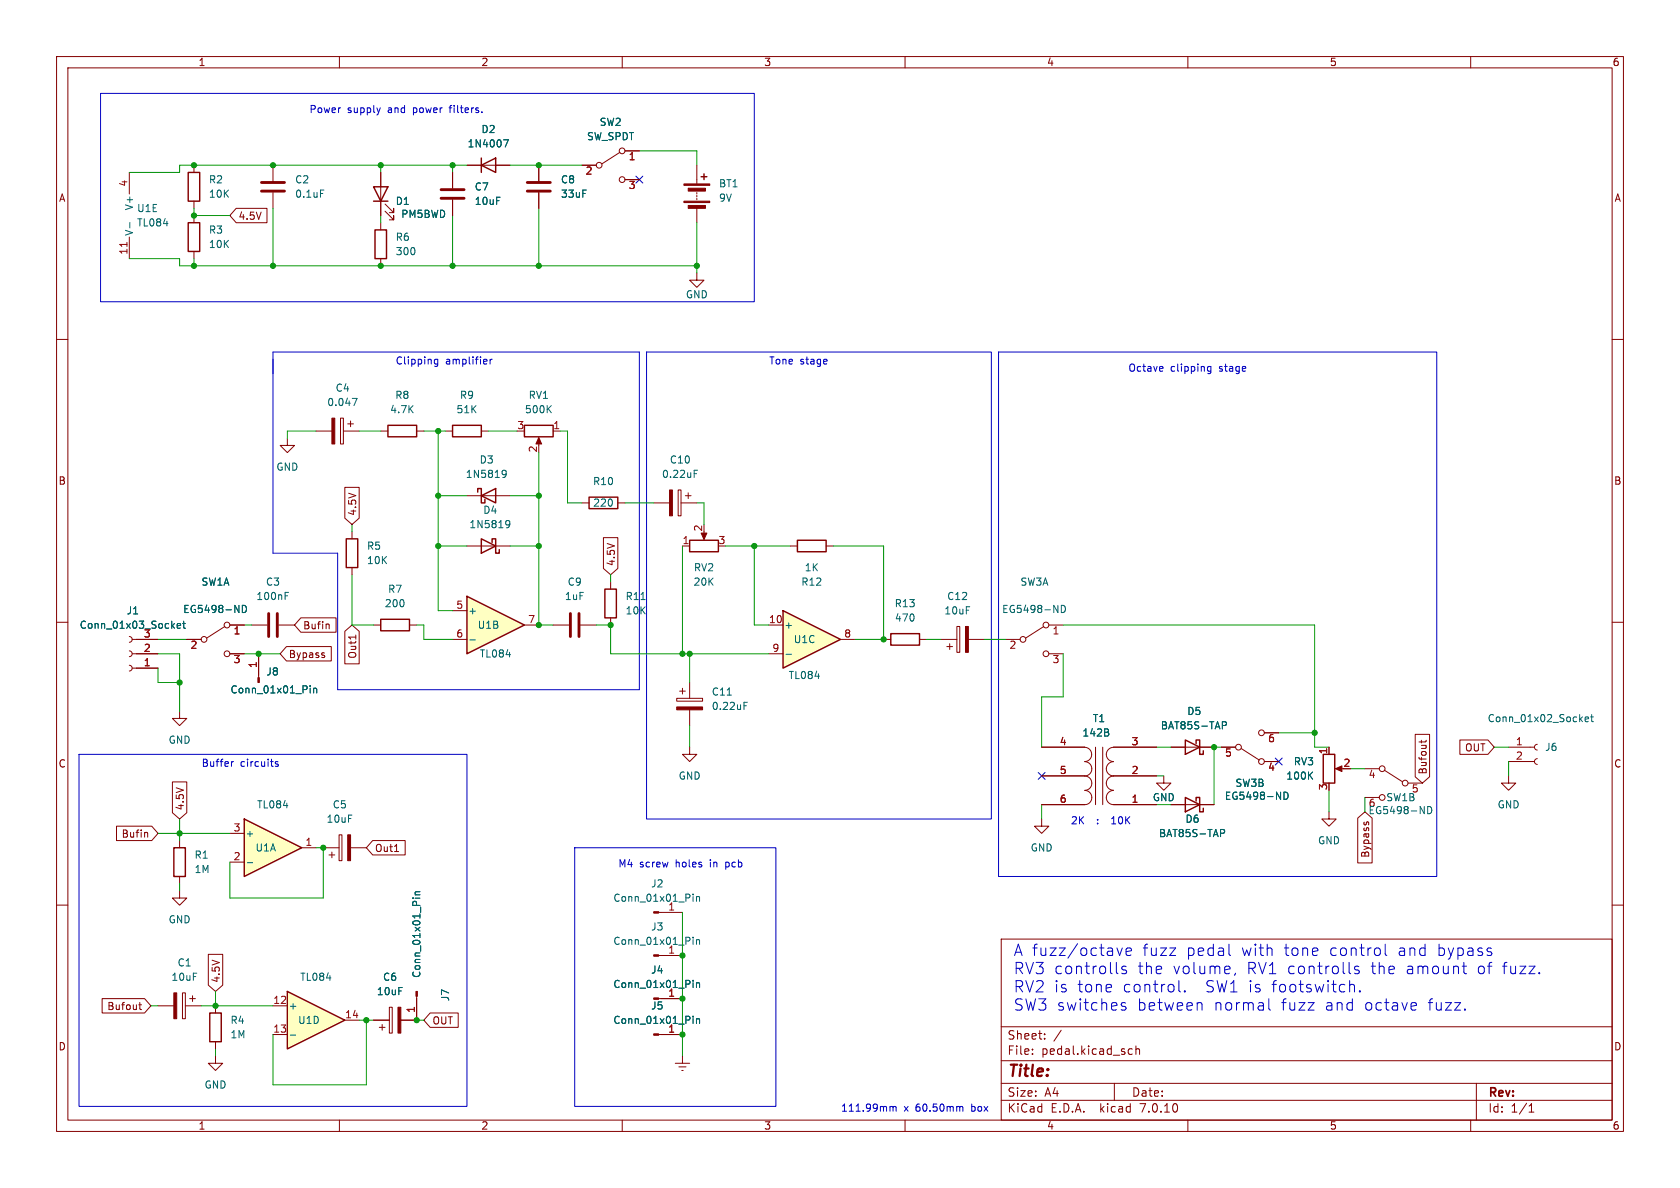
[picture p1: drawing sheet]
<svg xmlns="http://www.w3.org/2000/svg" width="297mm" height="210mm" viewBox="0 0 297 210" stroke-linecap="round" stroke-linejoin="round" font-family="sans-serif">
<g fill="none" stroke="#840000" stroke-width=".18">
<path d="M10 10h277v190h-277zM12 12h273v186h-273zM60 10v2M110 10v2M160 10v2M210 10v2M260 10v2M22.9 30.5v3.8M34.3 38.1v1.3M48.3 29.2v2.8M48.3 34v2.8M95.2 29.2v2.8"/>
<path d="M95.2 34v2.8M102.9 29.2h2.5M109.6 26.9l-3.2 2.1M110.5 26.7h2.5M110.5 31.8h2.5M123.2 29.2v3.3M123.2 34v.3M123.2 34.5v.3M123.2 35.1v.2M123.2 36.8v2.6M10 60h2M22.9 41.9v3.8"/>
<path d="M34.3 44.5v1.2M123.2 48.3v1.2h1.3l-1.3 1.3-1.3-1.3h1.3M285 60h2M78.7 76.2h1.3M85.1 76.2h1.3M82.5 87.6h7.7M82.5 96.5h7.7M115.6 88.9h2.8M119.9 86.6h.5v4.6h-.5zM120.4 88.9h2.8M120.6 96.5h1.3M121.2 87.6h1"/>
<path d="M121.7 87.1v1M124.5 94v1M10 110h2M177.8 113h2.5M184.5 110.7l-3.1 2.1M185.4 110.5h2.6M185.4 115.6h2.6M285 110h2M184.1 132.1h7.7M191.7 132.1a1.26 1.26 0 0 1 1.3 1.3 1.26 1.26 0 0 1-1.3 1.2M191.8 134.6a1.26 1.26 0 0 1 1.2 1.3 1.26 1.26 0 0 1-1.2 1.3h-7.7M191.8 137.2a1.26 1.26 0 0 1 1.2 1.2 1.26 1.26 0 0 1-1.2 1.3 1.27 1.27 0 0 1 1.2 1.3 1.27 1.27 0 0 1-1.2 1.2h-7.7"/>
<path d="M193.7 132.1v10.1M194.9 132.1v10.1M196.8 132.1a1.26 1.26 0 0 0-1.2 1.3 1.26 1.26 0 0 0 1.2 1.2 1.27 1.27 0 0 0-1.2 1.3 1.27 1.27 0 0 0 1.2 1.3h7.7M196.8 137.2a1.26 1.26 0 0 0-1.2 1.2 1.26 1.26 0 0 0 1.2 1.3 1.27 1.27 0 0 0-1.2 1.3 1.27 1.27 0 0 0 1.2 1.2h7.7M196.8 132.1h7.7M205.7 137.2v1.2h1.3l-1.3 1.3-1.2-1.3h1.2M207 132.1h7.6M215.9 132.1h2.5M219.5 132.3l3.1 2.1M223.5 134.6h2.6M223.5 129.5h2.6M234.9 132.1v1.3"/>
<path d="M236.5 135.9h1M241.3 135.9h2.5M244.7 136.1l3.2 2.1M248.9 138.4h2.6M266.7 137.2v1.2h1.3l-1.3 1.3-1.3-1.3h1.3M266.7 134.6h4.6M266.7 132.1h4.6M271.8 134.1l-.4 .2-.1 .3 .1 .4 .4 .1M271.8 131.6l-.4 .1-.1 .4 .1 .3 .4 .2M10 160h2M184.1 144.8v1.3h1.3l-1.3 1.2-1.2-1.2h1.2M207 142.2h7.6"/>
<path d="M234.9 143.5v1.3h1.3l-1.3 1.3-1.2-1.3h1.2M241.3 141h2.5M285 160h2M27.9 177.8h2.8M32.3 175.5h.5v4.6h-.5zM32.8 177.8h2.8M33.5 176.5h1M34 176v1M38.1 177.8v1.3M116.4 176.5h4.2M177 166h108v32h-108zM38.1 186.7v1.3h1.3l-1.3 1.2-1.3-1.2h1.3"/>
<path d="M38.1 184.2v1.2M60 198v2M110 198v2M160 198v2M177 194.5h108M177 191.5h108M177 187.5h108M177 181.5h108M182.5 186.3v.1M182.5 185.5v.1M184.7 183.6v.1M184.7 182.8v.1"/>
<path d="M187.6 182.1l-1.3 2M197 191.5v3M199.6 186.3h.6M199.6 185.5h.6M200.8 185.5l.2-.1 .4 .1 .1 .9M200.8 184.9v1.5M210 198v2M260 198v2M261 191.5v6.5M270.3 196.6h.9M270.3 195.5l.4-.4v1.5"/>
<circle cx="105.9" cy="29.2" r=".51"/>
<circle cx="110" cy="26.7" r=".51"/>
<circle cx="110" cy="31.8" r=".51"/>
<circle cx="180.8" cy="113" r=".51"/>
<circle cx="184.9" cy="110.5" r=".51"/>
<circle cx="184.9" cy="115.6" r=".51"/>
<circle cx="218.9" cy="132.1" r=".51"/>
<circle cx="223" cy="134.6" r=".51"/>
<circle cx="223" cy="129.5" r=".51"/>
<circle cx="244.3" cy="135.9" r=".51"/>
<circle cx="248.4" cy="138.4" r=".51"/>
<circle cx="244.3" cy="141" r=".51"/>
</g>
<g fill="none" stroke="#006464" stroke-width=".18">
<path d="M23 39.3v1M56.7 33.6h.6M88.9 83.2l.3-.1 .2 .2a.84 .84 0 0 1-.3 1.1h-.2M89.5 83.7l-.3 .2h-.3M89.5 92.1l.4-.1 .2 .1a.84 .84 0 0 1-.3 1.2h-.3M90.1 92.6l-.2 .2-.4-.1M122.7 83.1h.6M122.7 83.7h.4M177.5 107v1.3h.6M178.7 108.1l.3 .2 .3-.1M179.8 108.2l.2 .1 .5-.1M181.6 107.4v.9"/>
<path d="M182.8 108.2l-.4 .1M183.5 108.2l.2 .1 .4-.1M184.7 107.8h1M187 107v1.3l-.7-1.3v1.3M187.6 107a.64 .64 0 0 1 .8 .6 .64 .64 0 0 1-.8 .7zM195.9 129.5l.1 .2-.1 .4M195.9 129v.3M216.1 127.6h.5l.2 .2-.1 .4h-.6M231.5 137l.6 .7M232.1 136.5l-.8 .7M280.2 127.2l.6-.2v-.2l-.4-.1-.2 .2 .1 .6h.5M281.2 126.7h.5"/>
<path d="M281.4 126.3v1.1l.3 .2M215.8 146.6h.5l.2 .3-.1 .3-.6 .1M216.8 140v1.3h.6M218 141.1l.3 .2 .4-.1M219.2 141.2l.2 .1 .5-.1M221 140.5v.8M222.2 141.2l-.5 .1M222.9 141.2l.2 .1 .4-.1M224.1 140.8h1M226.4 140v1.3l-.7-1.3v1.3M227 140a.64 .64 0 0 1 .7 .7 .64 .64 0 0 1-.7 .6zM242.2 142.6v1.2h.6"/>
<path d="M243.4 143.7l.3 .1 .4-.1M244.6 143.7l.2 .1 .5-.1M246.4 143v.8M247.6 143.7l-.5 .1M248.3 143.7l.2 .1 .4-.1M249.5 143.4h1M251.8 142.6v1.2l-.7-1.2v1.2M252.4 142.6a.64 .64 0 0 1 .7 .6 .64 .64 0 0 1-.7 .6zM122.5 173.3v.1M122.5 173.7v.9M123.1 173.7v.9M123.1 173.8l.2-.1 .3 .1 .1 .8"/>
</g>
<path d="M22.4 42.8v.8" fill="none" stroke="#a90000" stroke-width=".18"/>
<path d="M46.2 33.8h4.1M46.2 32.3h4.1M93.2 33.8h4.1M93.2 32.3h4.1" fill="none" stroke="#840000" stroke-width=".51"/>
<g fill="#840000" stroke="#840000" stroke-width=".18">
<path d="M120.9 35.6h4.6v.2h-4.6z"/>
<path d="M120.9 32.5h4.6v.3h-4.6z"/>
<path d="M121.7 36.3h3v.5h-3z"/>
<path d="M121.7 33.3h3v.5h-3z"/>
<path d="M236.1 135.9l1.1-.5v1z"/>
<path d="M118.4 86.6h.5v4.6h-.5z"/>
<path d="M124 94.2h1l-.5 1.2z"/>
<path d="M115.6 176.4h.8v.3h-.8z"/>
<path d="M30.7 175.5h.5v4.6h-.5z"/>
</g>
<g fill="none" stroke="#840000" stroke-width=".25">
<path d="M33.3 39.4h2v5.1h-2zM124 31.2h1M124.5 30.7v1.1M80 75.2h5.1v2h-5.1zM84.5 87v-.6h.6v2.5h.6v-.6M85.1 87.6l2.5-1.2v2.5zM85.1 95.3l2.5 1.2-2.5 1.3zM87 95.9v-.6h.6v2.5h.7v-.6M121.9 95.5h5.1v2h-5.1zM209.5 130.8l2.6 1.3-2.6 1.3zM211.5 131.4v-.6h.6v2.6h.6v-.7M233.9 133.4h2.1v5h-2.1z"/>
<path d="M209.5 141l2.6 1.2-2.6 1.3zM211.5 141.6v-.6h.6v2.5h.6v-.6M37.1 179.1h2v5.1h-2z"/>
</g>
<path d="M43.2 144.8l10.1 5.1-10.1 5z" fill="#ffffc2"/>
<path d="M43.2 144.8l10.1 5.1-10.1 5z" fill="none" stroke="#840000" stroke-width=".25"/>
<path d="M40.6 152.4h2.6M40.6 147.3h2.6M53.3 149.9h2.6" fill="none" stroke="#840000" stroke-width=".18"/>
<path d="M43.7 152.5h1" fill="none" stroke="#006464" stroke-width=".18"/>
<path d="M50.8 175.3l10.2 5-10.2 5.1z" fill="#ffffc2"/>
<path d="M33.3 30.5h2v5.1h-2zM66 33h2.6l-1.3 2.6zM66 35.6h2.6M85.1 29.2l2.5-1.3v2.6zM85.1 27.9v2.6M66.3 40.6h2v5.1h-2zM92.7 75.2h5.1v2h-5.1zM104.1 87.9h5.1v2h-5.1zM141 95.5h5v2h-5zM106.9 104.1h2.1v5.1h-2.1zM30.7 149.9h2.1v5h-2.1zM50.8 175.3l10.2 5-10.2 5.1z" fill="none" stroke="#840000" stroke-width=".25"/>
<g fill="none" stroke="#840000" stroke-width=".18">
<path d="M34.3 29.2v1.3M34.3 35.6v1.2M67.3 30.5v7.6M67.3 39.4v1.2M68.1 37.3l1.5 1.6v-.8v.8h-.8M80 30.5v2.8M80 35.3v2.8M82.5 29.2h7.7M67.3 45.7v1.3M50.8 77.5v1.2h1.3l-1.3 1.3-1.3-1.3h1.3M55.9 76.2h2.8M60.2 73.9h.5v4.6h-.5z"/>
<path d="M60.7 76.2h2.8M61.5 74.9h1M62 74.4v1M95.2 77.7v1M97.8 76.2h1.3M102.9 88.9h1.2M109.2 88.9h1.3M139.7 96.5h1.3M146 96.5h1.3M44.4 110.5h2.8M49.3 110.5h2.8M107.9 102.9v1.2"/>
<path d="M107.9 109.2v1.3M31.7 157.5v1.3h1.3l-1.3 1.2-1.2-1.2h1.2M31.7 148.6v1.3M31.7 154.9v1.3M57.1 149.9h2.8M58.2 151.1h1M58.7 150.6v1M59.9 147.6h.6v4.5h-.6zM62 149.9h2.8M48.3 177.8h2.5M68.8 178.1h.5v4.5h-.5zM73.7 176.1v4.2h-2.8"/>
<path d="M116.4 168.9h4.2M116.4 161.3h4.2M48.3 182.9h2.5M61 180.3h2.5M66 180.3h2.8M67.1 181.6h1M67.6 181.1v1M116.4 182.9h4.2M119.4 188h2.5M120 188.6h1.3M120.5 189.2h.3M120.6 186.7v1.3"/>
</g>
<g fill="none" stroke="#006464" stroke-width=".18">
<path d="M71.2 37.2v1.2M72.5 37.2v1.2M73.3 37.2v1.2M74.6 37.2h-.6l-.1 .6 .2-.2 .4 .1 .1 .2v.4l-.2 .1-.5-.1M75.2 37.2h.4l.2 .2-.2 .4 .2 .1 .1 .3-.3 .2h-.4zM75.2 37.8h.4M76.3 37.2l.3 1.2 .3-.9 .2 .9 .3-1.2M77.9 37.2a.64 .64 0 0 1 .7 .6 .64 .64 0 0 1-.7 .6zM89 24.7h.9l-.6 1.3M62.3 70.4h.8l-.5 1.3M96.9 72.2l.6 .8M97.5 71.7l-.8 .7"/>
<path d="M50.4 105.3h.4M50.4 104.7h.6M113.3 106h.7M73 158.8h.1M73.4 158.8h.8M73.4 158.2h.8M74.2 157.6l-.7 .1-.1 .3 .1 .2M122.5 158.1v.1M122.5 158.5v.8M123.1 158.5v.8M123.1 158.6l.2-.1h.3l.1 .8M122.5 165.7v.1"/>
<path d="M122.5 166.1v.8M122.5 179.6v.2M123.1 166.1v.8M123.1 166.2l.2-.1 .3 .1 .1 .7M51.3 183h1M122.5 180.1v.8M123.1 180.1v.8M123.1 180.2l.2-.1h.3l.1 .8"/>
</g>
<g fill="#840000" stroke="#840000" stroke-width=".18">
<path d="M61.5 147.6h.5v4.5h-.5z"/>
<path d="M70.4 178.1h.5v4.5h-.5z"/>
<path d="M73.5 175.3h.3v.8h-.3z"/>
<path d="M115.6 168.8h.8v.2h-.8z"/>
<path d="M115.6 182.8h.8v.2h-.8z"/>
<path d="M115.6 161.2h.8v.2h-.8z"/>
<path d="M95.2 77.3l.6 1.2h-1.1z"/>
<path d="M58.7 73.9h.5v4.6h-.5z"/>
</g>
<path d="M78 35.1h4M78 33.5h4M47.5 108.5v4M49 108.5v4" fill="none" stroke="#840000" stroke-width=".51"/>
<path d="M138.4 108l10.2 5-10.2 5.1z" fill="#ffffc2"/>
<path d="M138.4 108l10.2 5-10.2 5.1z" fill="none" stroke="#840000" stroke-width=".25"/>
<path d="M97.8 110.5h2.8M102.6 110.5h2.8M135.9 110.5h2.5M135.9 115.6h2.5M148.6 113h2.5" fill="none" stroke="#840000" stroke-width=".18"/>
<path d="M139 115.7h.9" fill="none" stroke="#006464" stroke-width=".18"/>
<path d="M100.8 108.5v4M102.4 108.5v4" fill="none" stroke="#840000" stroke-width=".51"/>
<path d="M82.5 105.4l10.2 5.1-10.2 5.1z" fill="#ffffc2"/>
<path d="M68.6 75.2h5.1v2h-5.1zM61.2 95.3h2v5h-2zM67.3 109.5h5.1v2h-5.1zM82.5 105.4l10.2 5.1-10.2 5.1zM157.5 112h5.1v2h-5.1z" fill="none" stroke="#840000" stroke-width=".25"/>
<g fill="none" stroke="#840000" stroke-width=".18">
<path d="M41.8 36.8h5.4v2.6h-5.4l-1.2-1.3zM67.3 30.5v2.5M67.3 35.6v2.5M80 30.5v2.8M80 35.3v2.8M82.5 29.2h2.6M87.6 29.2h2.6M95.2 29.2v2.8M95.2 34v2.8M102.9 29.2h2.5M110.5 26.7h2.5M110.5 31.8h2.5"/>
<path d="M67.3 76.2h1.3M73.7 76.2h1.2M61 86.2h2.5v5.4l-1.3 1.1-1.2-1.1zM62.2 94v1.3M106.7 95h2.5v5.5l-1.3 1.1-1.2-1.1zM22.9 112.5l.3 .2 .2 .3-.2 .4-.3 .1M22.9 115.1l.3 .1 .2 .4-.2 .3-.3 .2M22.9 117.6l.3 .2 .2 .3-.2 .4-.3 .1M23.4 113h4.5M23.4 115.6h4.5M23.4 118.1h4.5M33 113h2.6"/>
<path d="M39.8 110.7l-3.2 2.1M40.6 110.5h2.6M40.6 115.6h2.6M45.7 115.6v4.2M50.6 114.3h8v2.5h-8l-1.1-1.2zM53.2 109.2h6.2v2.6h-6.2l-1.1-1.3zM57.2 115.8l.2 .2-.2 .2M57.2 115.4l.1 .1M58 110.3l.2 .2v.7M61 111.6l1.2-1.1 1.3 1.1v5.8h-2.5zM62.2 100.3v1.3M62.9 112.3v.7"/>
<path d="M66 110.5h1.3M72.4 110.5h1.3M80 108h2.5M80 113h2.5M92.7 110.5h2.5M156.2 113h1.3M162.6 113h1.2M166.4 113h2.8M167.4 114.3h1M167.9 113.8v1M169.2 110.7h.5v4.6h-.5zM171.2 113h2.8"/>
<path d="M30.5 138.2h2.5v5.5l-1.3 1.1-1.2-1.1zM31.7 125.7v1.3h1.3l-1.3 1.3-1.2-1.3h1.2M119.6 123.4h4.6v.6h-4.6zM120.1 122.2h1.1M120.6 121.7v1M121.9 132.1v1.3h1.3l-1.3 1.2-1.3-1.2h1.3M121.9 120.7v2.7M121.9 125.5v2.8M184.1 137.2h7.7M184.1 132.1h7.7M196.8 137.2h7.7M196.8 132.1h7.7"/>
<path d="M207 132.1h2.5M212.1 132.1h2.5M215.9 132.1h2.5M223.5 134.6h2.6M223.5 129.5h2.6M234.9 132.1v1.3M250.2 129.8h2.5v7.5l-1.2 1.1-1.3-1.1zM251.3 130.9v.4M252.1 130.9l-.2 .3h-1M258.1 130.8h4.9l1.2 1.3-1.2 1.3h-4.9zM20.6 146h6.2l1.1 1.3-1.1 1.3h-6.2zM25.9 147.1l.2 .2v.7"/>
<path d="M65.9 148.6h5.7v2.5h-5.7l-1.1-1.2zM69.7 150.5h.8M184.1 142.2h7.7M196.8 142.2h7.7M207 142.2h2.5M212.1 142.2h2.5M240 144.6l1.3-1.1 1.3 1.1v7.9h-2.6zM241.2 145.3l-.1 .2M241.5 145.5l.2-.2 .3 .2M18.1 176.5h7.5l1.1 1.3-1.1 1.3h-7.5zM24.5 177.6h.5M24.7 177.2v1.1l.3 .2"/>
<path d="M36.8 168.7h2.6v5.4l-1.3 1.2-1.3-1.2zM73.7 176.5v3.8h-2.8M76 179.1h5v2.5h-5l-1.1-1.3zM116.8 176.5h3.8M66 180.3h2.8M116.8 182.9h3.8"/>
<circle cx="36.1" cy="113" r=".51"/>
<circle cx="40.1" cy="110.5" r=".51"/>
<circle cx="40.1" cy="115.6" r=".51"/>
</g>
<g fill="none" stroke="#006464" stroke-width=".18">
<path d="M71.2 37.2v1.2M72.5 37.2v1.2M73.3 37.2v1.2M74.6 37.2h-.6l-.1 .6 .2-.2 .4 .1 .1 .2v.4l-.2 .1-.5-.1M75.2 37.2h.4l.2 .2-.2 .4 .2 .1 .1 .3-.3 .2h-.4zM75.2 37.8h.4M76.3 37.2l.3 1.2 .3-.9 .2 .9 .3-1.2M77.9 37.2a.64 .64 0 0 1 .7 .6 .64 .64 0 0 1-.7 .6zM89 24.7h.9l-.6 1.3M31.3 110.6l.6-.1v-.2l-.4-.1-.2 .2 .1 .6h.5M32.3 110.2h.5M32.5 109.8v1.1l.3 .2"/>
<path d="M32.7 107v1.3h.6M33.9 108.1l.3 .2 .4-.1M35 108.2l.2 .1 .5-.1M36.9 107.4v.9M38 108.2l-.4 .1M38.7 108.2l.2 .1 .4-.1M39.9 107.8h1M42.2 107v1.3l-.7-1.3v1.3M42.8 107a.64 .64 0 0 1 .8 .6 .64 .64 0 0 1-.8 .7zM83.1 113.1h.9M54.8 121.2v.2M54.8 121.7v.8"/>
<path d="M55.4 121.7v.8M55.4 121.8l.2-.1h.3l.1 .8M128.6 122.9h.7M131.5 124.8h.4M131.5 124.2h.6M195.9 129.5l.1 .2-.1 .4M195.9 129v.3M216.1 127.6h.5l.2 .2-.1 .4h-.6M231.5 137l.6 .7M232.1 136.5l-.8 .7M73 158.8h.1M73.4 158.8h.8"/>
<path d="M73.4 158.2h.8M74.2 157.6l-.7 .1-.1 .3 .1 .2M215.8 146.6h.5l.2 .3-.1 .3-.6 .1M216.8 140v1.3h.6M218 141.1l.3 .2 .4-.1M219.2 141.2l.2 .1 .5-.1M221 140.5v.8M222.2 141.2l-.5 .1M222.9 141.2l.2 .1 .4-.1M224.1 140.8h1M226.4 140v1.3l-.7-1.3v1.3M227 140a.64 .64 0 0 1 .7 .7 .64 .64 0 0 1-.7 .6z"/>
<path d="M122.5 173.3v.1M122.5 173.7v.9M122.5 179.6v.2M123.1 173.7v.9M123.1 173.8l.2-.1 .3 .1 .1 .8M122.5 180.1v.8M123.1 180.1v.8M123.1 180.2l.2-.1h.3l.1 .8"/>
</g>
<g fill="#840000" stroke="#840000" stroke-width=".18">
<path d="M45.6 119.8h.2v.9h-.2z"/>
<path d="M119.6 125h4.6v.5h-4.6z"/>
<path d="M170.7 110.7h.5v4.6h-.5z"/>
</g>
<g fill="none" stroke="#0000c2" stroke-width=".18">
<path d="M17.8 16.5h115.5v36.8h-115.5zM67.2 19.1l-.3 .8M85.2 19.8v.1M48.3 62.2h64.7v59.7h-53.3v-24.1h-11.4zM77.4 63.5v1l-.3 .3-.3-.1M77.4 63.6l-.4-.1-.2 .3 .1 .5h.5M86 63.6l.1 .2-.6 .1M86.6 63.5v.9M87 63.5l-.4 .3M114.3 62.2h61v82.6h-61zM176.5 62.2h77.5v92.7h-77.5zM205.5 64.8l.1 .3-.6 .1"/>
<path d="M214.1 64.8h-.4l-.2 .2 .1 .6h.5M214.1 64.8v1l-.3 .2h-.3M14 133.4h68.5v62.2h-68.5zM40.9 134.6v.9M41.3 134.6l-.4 .3M49.1 134.7l-.3-.1-.1 .2v.2l.4 .1v.3h-.4M101.6 149.9h35.6v45.7h-35.6zM196.5 145.6h.8M196.6 144.7h-.1M197.5 167.6l.4 1.3 .5-1.3M197.5 172l.1 .1M198.2 177.6l.1 .2 .5 .1 .3 .3-.1 .3-.2 .1-.6-.1"/>
<path d="M199 177.3l-.5-.1-.3 .3M199.1 168.2l.9-.2-.1-.3-.5-.1-.3 .3 .1 .9 .2 .1 .5-.1M199.1 170.9l-.5-.1-.3 .3 .1 .3 .7 .2 .1 .1-.1 .3-.2 .1-.6-.1M208.4 173.3v1.8l.3 .2M209.5 175.2l.1 .1h-.1M209.5 175.2l-.1 .1h.1M209.5 175.2v.1M212.2 177.2l.3 .3v1.1M217.3 168.6l.3 .3M218.4 172l-.2 .4M224.3 176.6v1.7l.3 .3M238.9 174l.5 .1 .1 .2v1"/>
<path d="M240.2 170.9l-.5-.1-.2 .3 .1 .3 .6 .2 .1 .1-.1 .3-.2 .1-.5-.1M240.4 175.2l.1 .1h-.1M240.4 175.2l-.1 .1h.1M240.4 175.2v.1M244.9 166.9v1.7l.3 .3M250.3 177.3l.1 .4-.9 .2M258.5 170.8h.8M258.9 172l.4 .1M157.4 195.7l.3-.1 .2 .2M157.9 195.8l.2-.2 .3 .1v.7M157.9 195.8v.6M169.9 195.6l.3 .2v.6"/>
</g>
<g fill="none" stroke="#009600" stroke-width=".18">
<path d="M34.3 36.8v1.3h6.3M48.3 36.8v10.2M67.3 29.2v1.3M67.3 38.1v1.3M80 29.2v1.3M80 38.1v8.9M82.5 29.2h-50.8v1.3h-8.8M90.2 29.2h12.7M95.2 36.8v10.2M113 26.7h10.2v2.5M123.2 39.4v8.9M22.9 45.7h8.8v1.3h91.5"/>
<path d="M34.3 45.7v1.3M55.9 76.2h-5.1v1.3M63.5 76.2h3.8M74.9 76.2h3.8M77.5 76.2v31.8h2.5M86.4 76.2h5M99.1 76.2h1.2v12.7h2.6M62.2 92.7v1.3M77.5 87.6h5M77.5 96.5h5M90.2 87.6h5M90.2 96.5h5"/>
<path d="M95.2 80v30.5h2.6M110.5 88.9h5.1M120.6 96.5v19.1M123.2 88.9h1.3v3.8M128.3 96.5h11.4M133.3 96.5v14h2.6M147.3 96.5h8.9v16.5h-5.1M27.9 115.6h3.8v10.1M27.9 113h5.1M27.9 118.1v2.6h3.8M43.2 115.6h6.3M43.2 110.5h1.2"/>
<path d="M62.2 101.6v8.9h3.8M73.7 110.5h1.2v2.5h5.1M105.4 110.5h2.5v5.1h28M107.9 101.6v1.3M121.9 115.6v5.1M163.8 113h2.6M174 113h3.8M188 110.5h44.4v21.6h2.5M188 115.6v7.6h-3.9v8.9M121.9 128.3v3.8M204.5 132.1h2.5M204.5 137.2h1.2"/>
<path d="M215.9 132.1h-1.3v10.1M226.1 129.5h6.3M234.9 139.7v3.8M238.8 135.9h2.5M264.2 132.1h2.5M266.7 134.6v2.6M27.9 147.3h12.7M31.7 144.8v3.8M31.7 156.2v1.3M55.9 149.9h1.2v8.9h-16.5v-6.4M184.1 142.2v2.6M241.3 141v2.5"/>
<path d="M26.7 177.8h1.2M35.6 177.8h12.7M38.1 175.3v2.5M120.6 161.3v25.4M38.1 185.4v1.3M63.5 180.3h2.5M64.8 180.3v11.5h-16.5v-8.9M73.7 180.3h1.2"/>
</g>
<path d="M112.4 31.1l1.2 1.3M113.6 31.1l-1.2 1.3M183.5 136.6l1.3 1.2M184.8 136.6l-1.3 1.2M225.5 134l1.2 1.2M226.7 134l-1.2 1.2" fill="none" stroke="#000084" stroke-width=".18"/>
<g fill="#009600" stroke="#009600" stroke-width=".18">
<circle cx="57.1" cy="149.9" r=".46"/>
<circle cx="31.7" cy="147.3" r=".46"/>
<circle cx="45.7" cy="115.6" r=".46"/>
<circle cx="31.7" cy="120.7" r=".46"/>
<circle cx="34.3" cy="47" r=".46"/>
<circle cx="34.3" cy="38.1" r=".46"/>
<circle cx="48.3" cy="47" r=".46"/>
<circle cx="34.3" cy="29.2" r=".46"/>
<circle cx="48.3" cy="29.2" r=".46"/>
<circle cx="232.4" cy="129.5" r=".46"/>
<circle cx="214.6" cy="132.1" r=".46"/>
<circle cx="67.3" cy="47" r=".46"/>
<circle cx="67.3" cy="29.2" r=".46"/>
<circle cx="80" cy="29.2" r=".46"/>
<circle cx="80" cy="47" r=".46"/>
<circle cx="123.2" cy="47" r=".46"/>
<circle cx="95.2" cy="47" r=".46"/>
<circle cx="95.2" cy="29.2" r=".46"/>
<circle cx="120.6" cy="176.5" r=".46"/>
<circle cx="73.7" cy="180.3" r=".46"/>
<circle cx="64.8" cy="180.3" r=".46"/>
<circle cx="38.1" cy="177.8" r=".46"/>
<circle cx="77.5" cy="87.6" r=".46"/>
<circle cx="95.2" cy="96.5" r=".46"/>
<circle cx="77.5" cy="96.5" r=".46"/>
<circle cx="95.2" cy="87.6" r=".46"/>
<circle cx="107.9" cy="110.5" r=".46"/>
<circle cx="120.6" cy="115.6" r=".46"/>
<circle cx="95.2" cy="110.5" r=".46"/>
<circle cx="120.6" cy="182.9" r=".46"/>
<circle cx="120.6" cy="168.9" r=".46"/>
<circle cx="156.2" cy="113" r=".46"/>
<circle cx="121.9" cy="115.6" r=".46"/>
<circle cx="133.3" cy="96.5" r=".46"/>
<circle cx="77.5" cy="76.2" r=".46"/>
</g>
<g font-size="2.8" fill="#0000c2">
<text x="179.1" y="169.2">A fuzz/octave</text>
<text x="179.1" y="172.4">RV3 controlls</text>
<text x="201.1" y="172.4">the</text>
<text x="201.9" y="169.2">fuzz</text>
<text x="207.3" y="172.4">volume,</text>
<text x="209.7" y="169.2">pedal</text>
<text x="219.5" y="169.2">with</text>
<text x="220.4" y="172.4">RV1 controlls</text>
<text x="227.1" y="169.2">tone</text>
<text x="235.1" y="169.2">control</text>
<text x="242.5" y="172.4">the</text>
<text x="247.3" y="169.2">and</text>
<text x="248.7" y="172.4">amount</text>
<text x="254.3" y="169.2">bypass</text>
<text x="261.3" y="172.4">of</text>
<text x="265.9" y="172.4">fuzz.</text>
<text x="179.1" y="175.6">RV2 is</text>
<text x="179.1" y="178.8">SW3 switches</text>
<text x="190.4" y="175.6">tone</text>
<text x="198.5" y="175.6">control.</text>
<text x="201" y="178.8">between</text>
<text x="213.2" y="175.6">SW1 is</text>
<text x="214.6" y="178.8">normal</text>
<text x="225" y="175.6">footswitch.</text>
<text x="226.5" y="178.8">fuzz</text>
<text x="234.3" y="178.8">and</text>
<text x="241.3" y="178.8">octave</text>
<text x="252.6" y="178.8">fuzz.</text>
</g>
<text font-size="2.8" fill="#840000" x="178" y="190.9">Title:</text>
<g font-size="2.1" fill="#840000">
<text x="178" y="184">Sheet:</text>
<text x="178" y="186.7">File:</text>
<text x="184.1" y="186.7">pedal.kicad_sch</text>
<text x="178" y="196.9">KiCad</text>
<text x="178" y="194.1">Size:</text>
<text x="184.7" y="194.1">A4</text>
<text x="185.7" y="196.9">E.D.A.</text>
<text x="194.6" y="196.9">kicad</text>
<text x="200" y="194.1">Date:</text>
<text x="201.8" y="196.9">7.0.10</text>
<text x="263" y="194.3">Rev:</text>
<text x="263" y="196.9">Id:</text>
<text x="267.1" y="196.9">1/1</text>
</g>
<g font-size="1.8" fill="#840000">
<text x="35" y="11.9">1</text>
<text x="85" y="11.9">2</text>
<text x="135" y="11.9">3</text>
<text x="185" y="11.9">4</text>
<text x="235" y="11.9">5</text>
<text x="285" y="11.9">6</text>
<text x="10.3" y="35.9">A</text>
<text x="285.3" y="35.9">A</text>
<text x="42.1" y="39.1">4.5V</text>
<text x="10.3" y="85.9">B</text>
<text x="285.3" y="85.9">B</text>
<text x="63.2" y="91.3" transform="rotate(-90 63.2 91.3)">4.5V</text>
<text x="108.9" y="100.2" transform="rotate(-90 108.9 100.2)">4.5V</text>
<text x="53.5" y="111.4">Bufin</text>
<text x="51" y="116.5">Bypass</text>
<text x="63.2" y="116.5" transform="rotate(-90 63.2 116.5)">Out1</text>
<text x="10.3" y="135.9">C</text>
<text x="252.4" y="137" transform="rotate(-90 252.4 137)">Bufout</text>
<text x="258.9" y="133">OUT</text>
<text x="285.3" y="135.9">C</text>
<text x="32.7" y="143.4" transform="rotate(-90 32.7 143.4)">4.5V</text>
<text x="21.4" y="148.3">Bufin</text>
<text x="66.2" y="150.8">Out1</text>
<text x="242.3" y="151.7" transform="rotate(-90 242.3 151.7)">Bypass</text>
<text x="39.1" y="173.8" transform="rotate(-90 39.1 173.8)">4.5V</text>
<text x="18.9" y="178.8">Bufout</text>
<text x="10.3" y="185.9">D</text>
<text x="76.4" y="181.3">OUT</text>
<text x="285.3" y="185.9">D</text>
<text x="35" y="199.9">1</text>
<text x="85" y="199.9">2</text>
<text x="135" y="199.9">3</text>
<text x="185" y="199.9">4</text>
<text x="235" y="199.9">5</text>
<text x="285" y="199.9">6</text>
</g>
<g font-size="1.8" fill="#0000c2">
<text x="54.6" y="20.1">Power</text>
<text x="61.4" y="20.1">supply</text>
<text x="68.7" y="20.1">and</text>
<text x="73.3" y="20.1">power</text>
<text x="80" y="20.1">filters.</text>
<text x="69.8" y="64.5">Clipping</text>
<text x="78.8" y="64.5">amplifier</text>
<text x="135.9" y="64.5">Tone</text>
<text x="141.4" y="64.5">stage</text>
<text x="199.4" y="65.8">Octave</text>
<text x="206.9" y="65.8">clipping</text>
<text x="215.6" y="65.8">stage</text>
<text x="35.6" y="135.6">Buffer</text>
<text x="42.5" y="135.6">circuits</text>
<text x="189.2" y="145.8">2K</text>
<text x="194.1" y="145.8">:</text>
<text x="197" y="145.8">10K</text>
<text x="109.2" y="153.4">M4</text>
<text x="113.1" y="153.4">screw</text>
<text x="119.5" y="153.4">holes</text>
<text x="125.8" y="153.4">in</text>
<text x="128.7" y="153.4">pcb</text>
<text x="148.6" y="196.6">111.99mm</text>
<text x="159.8" y="196.6">x</text>
<text x="162" y="196.6">60.50mm</text>
<text x="172" y="196.6">box</text>
</g>
<g font-size="1.8" fill="#006464">
<text x="85" y="23.7">D2</text>
<text x="105.9" y="22.5">SW2</text>
<text x="82.6" y="26.3">1N4007</text>
<text x="103.7" y="25">SW_SPDT</text>
<text x="36.8" y="32.6">R2</text>
<text x="36.8" y="35.2">10K</text>
<text x="52.1" y="32.6">C2</text>
<text x="52.1" y="35.2">0.1uF</text>
<text x="83.8" y="33.9">C7</text>
<text x="99.1" y="32.6">C8</text>
<text x="99.1" y="35.2">33uF</text>
<text x="127" y="33.3">BT1</text>
<text x="127" y="35.9">9V</text>
<text x="23.7" y="41.8" transform="rotate(-90 23.7 41.8)">V-</text>
<text x="23.7" y="37.3" transform="rotate(-90 23.7 37.3)">V+</text>
<text x="24.1" y="37.7">U1E</text>
<text x="24.1" y="40.2">TL084</text>
<text x="36.8" y="41.5">R3</text>
<text x="65.4" y="37.7">PM5BWD</text>
<text x="69.9" y="36.4">D1</text>
<text x="83.8" y="36.4">10uF</text>
<text x="36.8" y="44">10K</text>
<text x="69.9" y="42.8">R6</text>
<text x="69.9" y="45.3">300</text>
<text x="121.2" y="52.9">GND</text>
<text x="57.8" y="72">0.047</text>
<text x="59.2" y="69.4">C4</text>
<text x="69.8" y="70.7">R8</text>
<text x="81.2" y="70.7">R9</text>
<text x="93.4" y="70.7">RV1</text>
<text x="68.9" y="73.3">4.7K</text>
<text x="80.6" y="73.3">51K</text>
<text x="92.7" y="73.3">500K</text>
<text x="48.8" y="83.4">GND</text>
<text x="84.7" y="82.1">D3</text>
<text x="118.3" y="82.1">C10</text>
<text x="82.3" y="84.7">1N5819</text>
<text x="104.7" y="86">R10</text>
<text x="104.8" y="89.8">220</text>
<text x="116.9" y="84.7">0.22uF</text>
<text x="82.9" y="93.6">1N5819</text>
<text x="85.3" y="91">D4</text>
<text x="64.8" y="97.4">R5</text>
<text x="64.8" y="99.9">10K</text>
<text x="122.6" y="101.2">RV2</text>
<text x="142.2" y="101.2">1K</text>
<text x="29.4" y="107.5">EG5498-ND</text>
<text x="35.5" y="103.7">SW1A</text>
<text x="45.2" y="106.3">100nF</text>
<text x="46.9" y="103.7">C3</text>
<text x="67.9" y="107.5">200</text>
<text x="68.5" y="105">R7</text>
<text x="99.8" y="106.3">1uF</text>
<text x="100.3" y="103.7">C9</text>
<text x="110.5" y="106.3">R11</text>
<text x="122.5" y="103.7">20K</text>
<text x="141.6" y="103.7">R12</text>
<text x="158.1" y="107.5">R13</text>
<text x="167.3" y="106.3">C12</text>
<text x="174.1" y="107.5">EG5498-ND</text>
<text x="180.3" y="103.7">SW3A</text>
<text x="14" y="111.4">Conn_01x03_Socket</text>
<text x="22.3" y="108.8">J1</text>
<text x="82.7" y="108.8">+</text>
<text x="84.4" y="111.4">U1B</text>
<text x="110.5" y="108.8">10K</text>
<text x="138.6" y="111.4">+</text>
<text x="140.2" y="113.9">U1C</text>
<text x="158.1" y="110.1">470</text>
<text x="166.9" y="108.8">10uF</text>
<text x="47" y="119.6">J8</text>
<text x="84.7" y="116.4">TL084</text>
<text x="40.6" y="122.8">Conn_01x01_Pin</text>
<text x="125.7" y="125.7">0.22uF</text>
<text x="125.7" y="123.2">C11</text>
<text x="139.3" y="120.2">TL084</text>
<text x="29.7" y="131.7">GND</text>
<text x="191.3" y="130.4">142B</text>
<text x="193.1" y="127.9">T1</text>
<text x="205.1" y="129.1">BAT85S-TAP</text>
<text x="209.8" y="126.6">D5</text>
<text x="262.9" y="127.9">Conn_01x02_Socket</text>
<text x="228.6" y="135.5">RV3</text>
<text x="273.1" y="132.9">J6</text>
<text x="45.3" y="143.1">TL084</text>
<text x="58.7" y="143.1">C5</text>
<text x="119.9" y="138">GND</text>
<text x="203.7" y="141.8">GND</text>
<text x="213.5" y="140.6">EG5498-ND</text>
<text x="218.3" y="139.3">SW3B</text>
<text x="227.3" y="138">100K</text>
<text x="238.9" y="143.1">EG5498-ND</text>
<text x="241.9" y="143">6</text>
<text x="245" y="141.8">SW1B</text>
<text x="249.5" y="140.4">5</text>
<text x="264.7" y="143.1">GND</text>
<text x="43.3" y="148.2">+</text>
<text x="57.6" y="145.6">10uF</text>
<text x="204.8" y="148.2">BAT85S-TAP</text>
<text x="209.5" y="145.6">D6</text>
<text x="232.9" y="149.5">GND</text>
<text x="34.3" y="152">R1</text>
<text x="34.3" y="154.5">1M</text>
<text x="45.1" y="150.7">U1A</text>
<text x="182.1" y="150.7">GND</text>
<text x="108.3" y="159.6">Conn_01x01_Pin</text>
<text x="115" y="157.1">J2</text>
<text x="118" y="161">1</text>
<text x="29.7" y="163.4">GND</text>
<text x="108.3" y="167.2">Conn_01x01_Pin</text>
<text x="115" y="164.7">J3</text>
<text x="30.2" y="173.6">10uF</text>
<text x="31.3" y="171">C1</text>
<text x="53" y="173.6">TL084</text>
<text x="67.6" y="173.6">C6</text>
<text x="74.5" y="173" transform="rotate(-90 74.5 173)">Conn_01x01_Pin</text>
<text x="115" y="172.3">J4</text>
<text x="118" y="168.7">1</text>
<text x="50.9" y="178.7">+</text>
<text x="66.5" y="176.1">10uF</text>
<text x="79.6" y="177.1" transform="rotate(-90 79.6 177.1)">J7</text>
<text x="108.3" y="174.9">Conn_01x01_Pin</text>
<text x="115" y="178.7">J5</text>
<text x="40.6" y="181.2">R4</text>
<text x="40.6" y="183.7">1M</text>
<text x="52.6" y="181.2">U1D</text>
<text x="108.3" y="181.2">Conn_01x01_Pin</text>
<text x="36.1" y="192.6">GND</text>
</g>
<g font-size="1.8" fill="#a90000">
<text x="111.1" y="28.7">1</text>
<text x="22.6" y="33.1" transform="rotate(-90 22.6 33.1)">4</text>
<text x="103.4" y="31.2">2</text>
<text x="111.1" y="33.7">3</text>
<text x="22.6" y="45.1" transform="rotate(-90 22.6 45.1)">11</text>
<text x="91.4" y="75.9">3</text>
<text x="97.7" y="75.9">1</text>
<text x="95" y="80.1" transform="rotate(-90 95 80.1)">2</text>
<text x="124.2" y="94.1" transform="rotate(-90 124.2 94.1)">2</text>
<text x="120.6" y="96.3">1</text>
<text x="126.9" y="96.3">3</text>
<text x="80.6" y="107.7">5</text>
<text x="25.3" y="112.8">3</text>
<text x="41.2" y="112.5">1</text>
<text x="80.6" y="112.8">6</text>
<text x="93.3" y="110.2">7</text>
<text x="135.8" y="110.2">10</text>
<text x="149.2" y="112.8">8</text>
<text x="186" y="112.5">1</text>
<text x="25.3" y="117.9">1</text>
<text x="25.3" y="115.3">2</text>
<text x="33.6" y="115">2</text>
<text x="41.2" y="117.6">3</text>
<text x="45.5" y="118.2" transform="rotate(-90 45.5 118.2)">1</text>
<text x="136.5" y="115.3">9</text>
<text x="178.4" y="115">2</text>
<text x="186" y="117.6">3</text>
<text x="187.3" y="131.8">4</text>
<text x="200" y="131.8">3</text>
<text x="224.1" y="131.5">6</text>
<text x="267.9" y="131.8">1</text>
<text x="187.3" y="136.9">5</text>
<text x="200" y="136.9">2</text>
<text x="216.5" y="134.1">5</text>
<text x="224.1" y="136.6">4</text>
<text x="234.7" y="133.4" transform="rotate(-90 234.7 133.4)">1</text>
<text x="237.4" y="135.6">2</text>
<text x="241.9" y="137.9">4</text>
<text x="267.9" y="134.4">2</text>
<text x="187.3" y="142">6</text>
<text x="200" y="142">1</text>
<text x="234.7" y="139.8" transform="rotate(-90 234.7 139.8)">3</text>
<text x="41.2" y="147.1">3</text>
<text x="53.9" y="149.6">1</text>
<text x="41.2" y="152.1">2</text>
<text x="48.2" y="177.5">12</text>
<text x="73.4" y="179.1" transform="rotate(-90 73.4 179.1)">1</text>
<text x="118" y="176.3">1</text>
<text x="48.2" y="182.6">13</text>
<text x="60.9" y="180.1">14</text>
<text x="118" y="182.6">1</text>
</g>
</svg>
